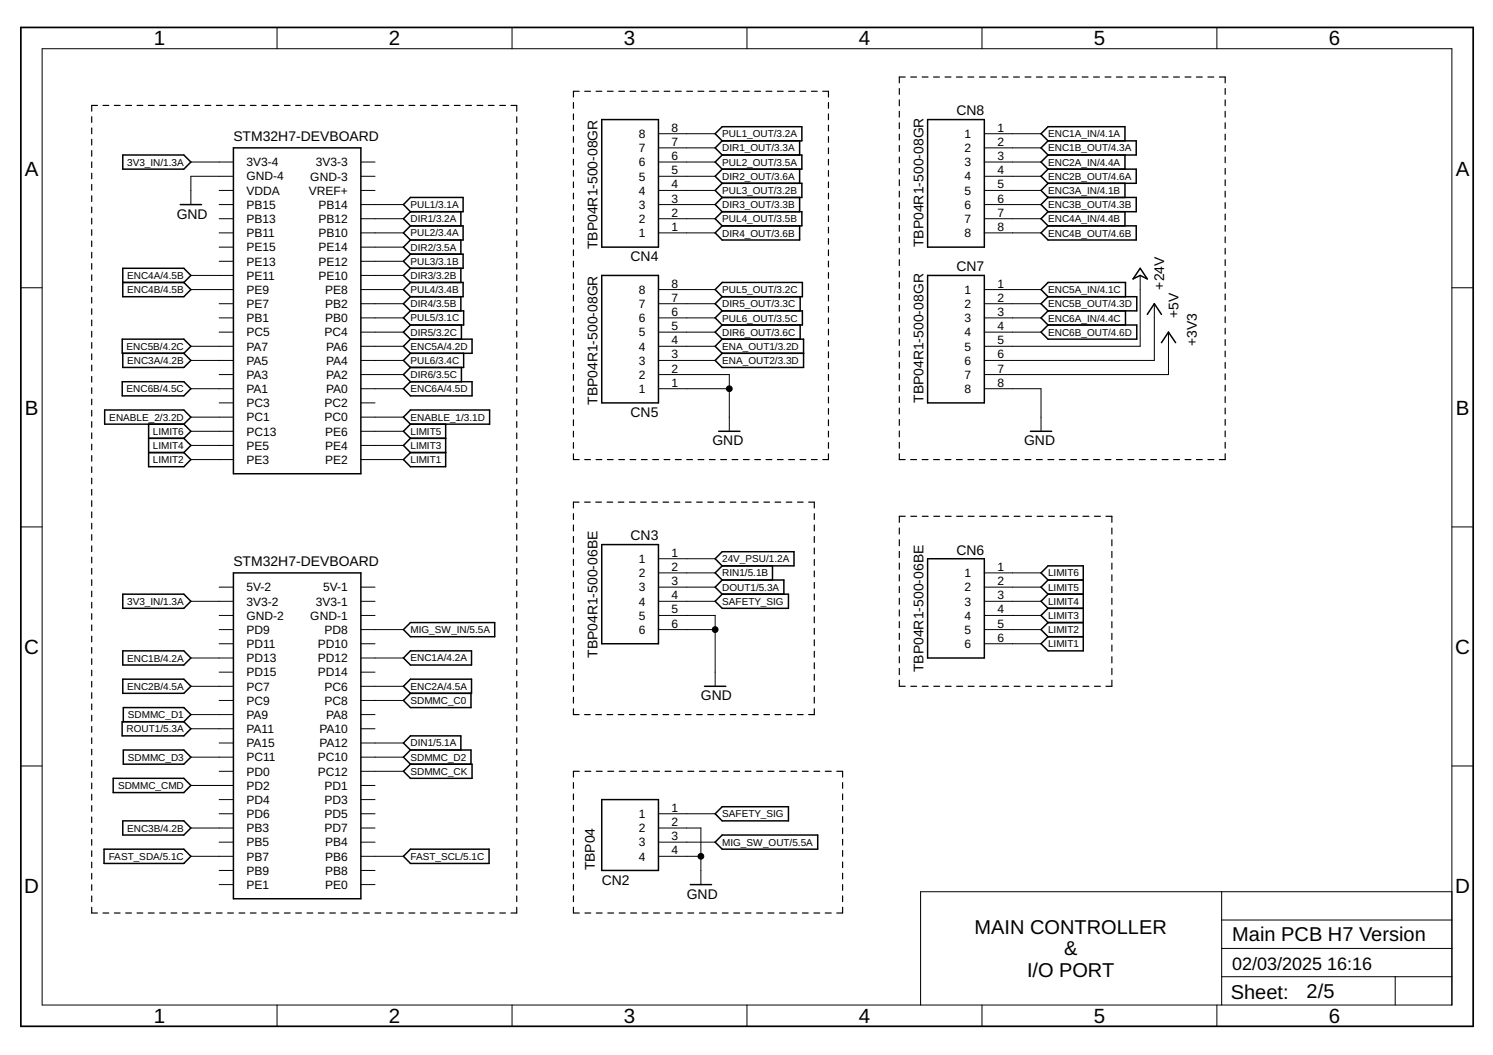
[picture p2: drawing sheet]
<svg xmlns="http://www.w3.org/2000/svg" width="297mm" height="210mm" viewBox="0 0 297 210" stroke-linecap="round" stroke-linejoin="round" font-family="sans-serif">
<g fill="none" stroke="#000" stroke-width=".23">
<path d="M115.2 18.2h-1.1v1.1M116.3 18.2h1.2M118.6 18.2h1.1M120.8 18.2h1.2M123.1 18.2h1.1M125.3 18.2h1.2M127.6 18.2h1.2M129.9 18.2h1.1M132.1 18.2h1.2M134.4 18.2h1.1M136.6 18.2h1.2M138.9 18.2h1.1"/>
<path d="M141.1 18.2h1.2M143.4 18.2h1.1M145.6 18.2h1.2M147.9 18.2h1.2M150.2 18.2h1.1M152.4 18.2h1.2M154.7 18.2h1.1M156.9 18.2h1.2M159.2 18.2h1.1M161.4 18.2h1.2M163.7 18.2h1.1v1.1M178.9 17.6v1.2"/>
<path d="M178.9 19.9v1.1M180.1 15.3h-1.2v1.2M181.2 15.3h1.2M183.5 15.3h1.1M185.7 15.3h1.2M188 15.3h1.2M190.3 15.3h1.2M192.6 15.3h1.1M194.8 15.3h1.2M197.1 15.3h1.2M199.4 15.3h1.2M201.7 15.3h1.1"/>
<path d="M203.9 15.3h1.2M206.2 15.3h1.2M208.5 15.3h1.2M210.8 15.3h1.1M213 15.3h1.2M215.3 15.3h1.2M217.6 15.3h1.1M219.9 15.3h1.1M222.1 15.3h1.2M224.4 15.3h1.2M226.7 15.3h1.1M228.9 15.3h1.2"/>
<path d="M231.2 15.3h1.2M233.5 15.3h1.2M235.8 15.3h1.1M238 15.3h1.2M240.3 15.3h1.2M242.6 15.3h1.2v1.2M243.8 17.6v1.2M243.8 19.9v1.1M18.2 23.2v1.2M18.2 25.5v1.1M18.2 27.7v1.2M18.2 30v1.1"/>
<path d="M18.2 32.2v1.1M18.2 34.5v1.1M18.2 36.7v1.1M18.2 38.9v1.2M19.4 21h-1.2v1.1M20.5 21h1.1M22.8 21h1.1M25 21h1.2M27.3 21h1.1M29.5 21h1.2M31.8 21h1.1M34 21h1.2"/>
<path d="M36.3 21h1.1M38.5 21h1.2M40.8 21h1.1M43.1 21h1.1M45.3 21h1.1M47.6 21h1.1M49.8 21h1.1M52.1 21h1.1M54.3 21h1.2M56.6 21h1.1M58.8 21h1.2M61.1 21h1.1"/>
<path d="M63.3 21h1.2M65.6 21h1.1M67.8 21h1.2M70.1 21h1.1M72.3 21h1.2M74.6 21h1.2M76.9 21h1.1M79.1 21h1.2M81.4 21h1.1M83.6 21h1.2M85.9 21h1.1M88.1 21h1.2"/>
<path d="M90.4 21h1.1M92.6 21h1.2M94.9 21h1.2M97.2 21h1.1M99.4 21h1.2M101.7 21h1.1v1.1M102.8 23.2v1.2M102.8 25.5v1.1M102.8 27.7v1.2M102.8 30v1.1M102.8 32.2v1.1M102.8 34.5v1.1"/>
<path d="M102.8 36.7v1.1M102.8 38.9v1.2M114.1 20.4v1.1M114.1 22.7v1.1M114.1 24.9v1.2M114.1 27.2v1.1M114.1 29.4v1.2M114.1 31.7v1.1M114.1 33.9v1.2M114.1 36.2v1.1M114.1 38.4v1.2M164.8 20.4v1.1"/>
<path d="M164.8 22.7v1.1M164.8 24.9v1.2M164.8 27.2v1.1M164.8 29.4v1.2M164.8 31.7v1.1M164.8 33.9v1.2M164.8 36.2v1.1M164.8 38.4v1.2M178.9 22.1v1.2M178.9 24.4v1.2M178.9 26.7v1.2M178.9 29v1.1"/>
<path d="M178.9 31.2v1.2M178.9 33.5v1.2M178.9 35.8v1.1M178.9 38v1.2M243.8 22.1v1.2M243.8 24.4v1.2M243.8 26.7v1.2M243.8 29v1.1M243.8 31.2v1.2M243.8 33.5v1.2M243.8 35.8v1.1M243.8 38v1.2"/>
<path d="M18.2 41.2v1.1M18.2 43.4v1.2M18.2 45.7v1.1M18.2 47.9v1.2M18.2 50.2v1.1M18.2 52.4v1.2M18.2 54.7v1.1M18.2 56.9v1.2M18.2 59.2v1.1M102.8 41.2v1.1M102.8 43.4v1.2M102.8 45.7v1.1"/>
<path d="M102.8 47.9v1.2M102.8 50.2v1.1M102.8 52.4v1.2M102.8 54.7v1.1M102.8 56.9v1.2M102.8 59.2v1.1M114.1 40.7v1.1M114.1 42.9v1.2M114.1 45.2v1.2M114.1 47.5v1.1M114.1 49.7v1.2M114.1 52v1.1"/>
<path d="M114.1 54.2v1.2M114.1 56.5v1.1M114.1 58.7v1.2M164.8 40.7v1.1M164.8 42.9v1.2M164.8 45.2v1.2M164.8 47.5v1.1M164.8 49.7v1.2M164.8 52v1.1M164.8 54.2v1.2M164.8 56.5v1.1M164.8 58.7v1.2"/>
<path d="M178.9 40.3v1.2M178.9 42.6v1.2M178.9 44.9v1.1M178.9 47.1v1.2M178.9 49.4v1.2M178.9 51.7v1.1M178.9 54v1.1M178.9 56.2v1.2M178.9 58.5v1.1M243.8 40.3v1.2M243.8 42.6v1.2M243.8 44.9v1.1"/>
<path d="M243.8 47.1v1.2M243.8 49.4v1.2M243.8 51.7v1.1M243.8 54v1.1M243.8 56.2v1.2M243.8 58.5v1.1M18.2 61.4v1.1M18.2 63.7v1.1M18.2 65.9v1.2M18.2 68.2v1.1M18.2 70.4v1.1M18.2 72.6v1.2"/>
<path d="M18.2 74.9v1.1M18.2 77.2v1.1M18.2 79.4v1.1M102.8 61.4v1.1M102.8 63.7v1.1M102.8 65.9v1.2M102.8 68.2v1.1M102.8 70.4v1.1M102.8 72.6v1.2M102.8 74.9v1.1M102.8 77.2v1.1M102.8 79.4v1.1"/>
<path d="M114.1 61v1.1M114.1 63.2v1.2M114.1 65.5v1.1M114.1 67.8v1.1M114.1 70v1.2M114.1 72.3v1.1M114.1 74.5v1.2M114.1 76.8v1.1M114.1 79v1.2M164.8 61v1.1M164.8 63.2v1.2M164.8 65.5v1.1"/>
<path d="M164.8 67.8v1.1M164.8 70v1.2M164.8 72.3v1.1M164.8 74.5v1.2M164.8 76.8v1.1M164.8 79v1.2M178.9 60.7v1.2M178.9 63v1.2M178.9 65.3v1.2M178.9 67.6v1.1M178.9 69.8v1.2M178.9 72.1v1.2"/>
<path d="M178.9 74.4v1.1M178.9 76.6v1.2M178.9 78.9v1.2M243.8 60.7v1.2M243.8 63v1.2M243.8 65.3v1.2M243.8 67.6v1.1M243.8 69.8v1.2M243.8 72.1v1.2M243.8 74.4v1.1M243.8 76.6v1.2M243.8 78.9v1.2"/>
<path d="M18.2 81.6v1.2M18.2 83.9v1.1M18.2 86.1v1.2M18.2 88.4v1.1M18.2 90.6v1.2M18.2 92.9v1.1M18.2 95.1v1.2M18.2 97.4v1.1M18.2 99.6v1.2M102.8 81.6v1.2M102.8 83.9v1.1M102.8 86.1v1.2"/>
<path d="M102.8 88.4v1.1M102.8 90.6v1.2M102.8 92.9v1.1M102.8 95.1v1.2M102.8 97.4v1.1M102.8 99.6v1.2M114.1 90.3v1.1h1.1M114.1 81.3v1.1M114.1 83.5v1.2M114.1 85.8v1.1M114.1 88.1v1.1M115.2 99.9h-1.1v1.2"/>
<path d="M116.3 99.9h1.1M116.3 91.4h1.2M118.5 99.9h1.2M118.6 91.4h1.1M120.8 99.9h1.1M120.8 91.4h1.2M123 99.9h1.1M123.1 91.4h1.1M125.2 99.9h1.1M125.3 91.4h1.2M127.5 99.9h1.1M127.6 91.4h1.2"/>
<path d="M129.7 99.9h1.1M129.9 91.4h1.1M131.9 99.9h1.1M132.1 91.4h1.2M134.2 99.9h1.1M134.4 91.4h1.1M136.4 99.9h1.1M136.6 91.4h1.2M138.6 99.9h1.1M138.9 91.4h1.1M140.8 99.9h1.1M141.1 91.4h1.2"/>
<path d="M143.1 99.9h1.1M143.4 91.4h1.1M145.3 99.9h1.1M145.6 91.4h1.2M147.5 99.9h1.1M147.9 91.4h1.2M149.8 99.9h1.1M150.2 91.4h1.1M152 99.9h1.1M152.4 91.4h1.2M154.2 99.9h1.1M154.7 91.4h1.1"/>
<path d="M156.4 99.9h1.1M156.9 91.4h1.2M158.7 99.9h1.1M159.2 91.4h1.1M160.9 99.9h1.1v1.2M161.4 91.4h1.2M164.8 90.3v1.1h-1.1M164.8 81.3v1.1M164.8 83.5v1.2M164.8 85.8v1.1M164.8 88.1v1.1M178.9 81.2v1.2"/>
<path d="M178.9 83.5v1.1M178.9 85.7v1.2M178.9 88v1.2M178.9 90.3v1.1h1.2M181.2 91.4h1.2M183.5 91.4h1.1M185.7 91.4h1.2M188 91.4h1.2M190.3 91.4h1.2M192.6 91.4h1.1M194.8 91.4h1.2M197.1 91.4h1.2"/>
<path d="M199.4 91.4h1.2M201.7 91.4h1.1M203.9 91.4h1.2M206.2 91.4h1.2M208.5 91.4h1.2M210.8 91.4h1.1M213 91.4h1.2M215.3 91.4h1.2M217.6 91.4h1.1M219.9 91.4h1.1M222.1 91.4h1.2M224.4 91.4h1.2"/>
<path d="M226.7 91.4h1.1M228.9 91.4h1.2M231.2 91.4h1.2M233.5 91.4h1.2M235.8 91.4h1.1M238 91.4h1.2M240.3 91.4h1.2M243.8 81.2v1.2M243.8 83.5v1.1M243.8 85.7v1.2M243.8 88v1.2M243.8 90.3v1.1h-1.2"/>
<path d="M18.2 101.9v1.1M18.2 104.1v1.1M18.2 106.4v1.1M18.2 108.6v1.1M18.2 110.8v1.2M18.2 113.1v1.1M18.2 115.3v1.2M18.2 117.6v1.1M18.2 119.8v1.2M102.8 101.9v1.1M102.8 104.1v1.1M102.8 106.4v1.1"/>
<path d="M102.8 108.6v1.1M102.8 110.8v1.2M102.8 113.1v1.1M102.8 115.3v1.2M102.8 117.6v1.1M102.8 119.8v1.2M114.1 102.2v1.2M114.1 104.5v1.1M114.1 106.7v1.2M114.1 109v1.2M114.1 111.3v1.2M114.1 113.6v1.2"/>
<path d="M114.1 115.9v1.2M114.1 118.2v1.1M162 102.2v1.2M162 104.5v1.1M162 106.7v1.2M162 109v1.2M162 111.3v1.2M162 113.6v1.2M162 115.9v1.2M162 118.2v1.1M178.9 105.1v1.2M178.9 107.4v1.2"/>
<path d="M178.9 109.7v1.2M178.9 112v1.3M178.9 114.4v1.2M178.9 116.7v1.2M178.9 119v1.2M180.1 102.7h-1.2v1.2M181.2 102.7h1.2M183.5 102.7h1.2M185.8 102.7h1.1M188.1 102.7h1.1M190.3 102.7h1.2M192.6 102.7h1.2"/>
<path d="M194.9 102.7h1.2M197.2 102.7h1.2M199.5 102.7h1.2M201.8 102.7h1.1M204 102.7h1.2M206.3 102.7h1.2M208.6 102.7h1.2M210.9 102.7h1.2M213.2 102.7h1.2M215.5 102.7h1.1M217.7 102.7h1.2M220 102.7h1.2v1.2"/>
<path d="M221.2 105.1v1.2M221.2 107.4v1.2M221.2 109.7v1.2M221.2 112v1.3M221.2 114.4v1.2M221.2 116.7v1.2M221.2 119v1.2M18.2 122.1v1.1M18.2 124.3v1.2M18.2 126.6v1.1M18.2 128.8v1.2M18.2 131.1v1.1"/>
<path d="M18.2 133.3v1.2M18.2 135.6v1.1M18.2 137.8v1.2M102.8 122.1v1.1M102.8 124.3v1.2M102.8 126.6v1.1M102.8 128.8v1.2M102.8 131.1v1.1M102.8 133.3v1.2M102.8 135.6v1.1M102.8 137.8v1.2M114.1 120.5v1.1"/>
<path d="M114.1 122.7v1.2M114.1 125v1.2M114.1 127.3v1.2M114.1 129.6v1.2M114.1 131.9v1.2M114.1 134.2v1.1M114.1 136.4v1.2M114.1 138.7v1.2M162 120.5v1.1M162 122.7v1.2M162 125v1.2M162 127.3v1.2"/>
<path d="M162 129.6v1.2M162 131.9v1.2M162 134.2v1.1M162 136.4v1.2M162 138.7v1.2M178.9 121.3v1.3M178.9 123.7v1.2M178.9 126v1.2M178.9 128.3v1.3M178.9 130.7v1.2M178.9 133v1.2M178.9 135.3v1.2h1.2"/>
<path d="M181.2 136.5h1.2M183.5 136.5h1.2M185.8 136.5h1.1M188.1 136.5h1.1M190.3 136.5h1.2M192.6 136.5h1.2M194.9 136.5h1.2M197.2 136.5h1.2M199.5 136.5h1.2M201.8 136.5h1.1M204 136.5h1.2M206.3 136.5h1.2"/>
<path d="M208.6 136.5h1.2M210.9 136.5h1.2M213.2 136.5h1.2M215.5 136.5h1.1M217.7 136.5h1.2M221.2 121.3v1.3M221.2 123.7v1.2M221.2 126v1.2M221.2 128.3v1.3M221.2 130.7v1.2M221.2 133v1.2M221.2 135.3v1.2h-1.2"/>
<path d="M18.2 140.1v1.1M18.2 142.3v1.1M18.2 144.5v1.2M18.2 146.8v1.1M18.2 149.1v1.1M18.2 151.3v1.1M18.2 153.5v1.2M18.2 155.8v1.1M18.2 158v1.2M102.8 140.1v1.1M102.8 142.3v1.1M102.8 144.5v1.2"/>
<path d="M102.8 146.8v1.1M102.8 149.1v1.1M102.8 151.3v1.1M102.8 153.5v1.2M102.8 155.8v1.1M102.8 158v1.2M114.1 141v1.2h1.1M114.1 155.7v1.1M114.1 158v1.1M115.3 153.5h-1.2v1.1M116.3 142.2h1.1M116.4 153.5h1.1"/>
<path d="M118.5 142.2h1.2M118.6 153.5h1.2M120.8 142.2h1.1M120.9 153.5h1.2M123 142.2h1.1M123.2 153.5h1.2M125.2 142.2h1.1M125.5 153.5h1.1M127.5 142.2h1.1M127.8 153.5h1.1M129.7 142.2h1.1M130 153.5h1.2"/>
<path d="M131.9 142.2h1.1M132.3 153.5h1.2M134.2 142.2h1.1M134.6 153.5h1.2M136.4 142.2h1.1M136.9 153.5h1.1M138.6 142.2h1.1M139.1 153.5h1.2M140.8 142.2h1.1M141.4 153.5h1.2M143.1 142.2h1.1M143.7 153.5h1.2"/>
<path d="M145.3 142.2h1.1M146 153.5h1.2M147.5 142.2h1.1M148.3 153.5h1.1M149.8 142.2h1.1M150.5 153.5h1.2M152 142.2h1.1M152.8 153.5h1.2M154.2 142.2h1.1M155.1 153.5h1.2M156.4 142.2h1.1M157.4 153.5h1.1"/>
<path d="M158.7 142.2h1.1M159.6 153.5h1.2M161.9 153.5h1.2M162 141v1.2h-1.1M164.2 153.5h1.2M166.5 153.5h1.1v1.1M167.6 155.7v1.1M167.6 158v1.1M18.2 160.3v1.1M18.2 162.5v1.2M18.2 164.8v1.1M18.2 167v1.2"/>
<path d="M18.2 169.3v1.1M18.2 171.5v1.2M18.2 173.8v1.1M18.2 176v1.1M18.2 178.3v1.1M102.8 160.3v1.1M102.8 162.5v1.2M102.8 164.8v1.1M102.8 167v1.2M102.8 169.3v1.1M102.8 171.5v1.2M102.8 173.8v1.1"/>
<path d="M102.8 176v1.1M102.8 178.3v1.1M114.1 160.2v1.2M114.1 162.5v1.1M114.1 164.7v1.2M114.1 167v1.1M114.1 169.2v1.2M114.1 171.5v1.1M114.1 173.7v1.2M114.1 176v1.1M114.1 178.2v1.2M167.6 160.2v1.2"/>
<path d="M167.6 162.5v1.1M167.6 164.7v1.2M167.6 167v1.1M167.6 169.2v1.2M167.6 171.5v1.1M167.6 173.7v1.2M167.6 176v1.1M167.6 178.2v1.2M18.2 180.5v1.2h1.2M20.5 181.7h1.1M22.8 181.7h1.1M25 181.7h1.2"/>
<path d="M27.3 181.7h1.1M29.5 181.7h1.2M31.8 181.7h1.1M34 181.7h1.2M36.3 181.7h1.1M38.5 181.7h1.2M40.8 181.7h1.1M43.1 181.7h1.1M45.3 181.7h1.1M47.6 181.7h1.1M49.8 181.7h1.1M52.1 181.7h1.1"/>
<path d="M54.3 181.7h1.2M56.6 181.7h1.1M58.8 181.7h1.2M61.1 181.7h1.1M63.3 181.7h1.2M65.6 181.7h1.1M67.8 181.7h1.2M70.1 181.7h1.1M72.3 181.7h1.2M74.6 181.7h1.2M76.9 181.7h1.1M79.1 181.7h1.2"/>
<path d="M81.4 181.7h1.1M83.6 181.7h1.2M85.9 181.7h1.1M88.1 181.7h1.2M90.4 181.7h1.1M92.6 181.7h1.2M94.9 181.7h1.2M97.2 181.7h1.1M99.4 181.7h1.2M102.8 180.5v1.2h-1.1M114.1 180.5v1.2h1.2M116.4 181.7h1.1"/>
<path d="M118.6 181.7h1.2M120.9 181.7h1.2M123.2 181.7h1.2M125.5 181.7h1.1M127.8 181.7h1.1M130 181.7h1.2M132.3 181.7h1.2M134.6 181.7h1.2M136.9 181.7h1.1M139.1 181.7h1.2M141.4 181.7h1.2M143.7 181.7h1.2"/>
<path d="M146 181.7h1.2M148.3 181.7h1.1M150.5 181.7h1.2M152.8 181.7h1.2M155.1 181.7h1.2M157.4 181.7h1.1M159.6 181.7h1.2M161.9 181.7h1.2M164.2 181.7h1.2M167.6 180.5v1.2h-1.1"/>
</g>
<g fill="none" stroke="#000" stroke-width=".3">
<path d="M24.4 30.8h12.2l1.4 1.4-1.4 1.5h-12.2zM46.4 29.4h25.4v64.9h-25.4zM81.7 39.3h10.4v2.8h-10.4l-1.4-1.4zM119.7 23.8h11.3v25.4h-11.3zM142.3 26.6l1.4-1.4h15.8v2.8h-15.8zM143.7 30.8h15.8v2.9h-15.8M143.7 36.5h15.8v2.8h-15.8M143.7 28l-1.4 1.4 1.4 1.4M143.7 30.8l-1.4 1.4 1.4 1.5M143.7 33.7l-1.4 1.4 1.4 1.4M143.7 36.5l-1.4 1.4 1.4 1.4M143.7 39.3l-1.4 1.4 1.4 1.4"/>
<path d="M159.1 28v2.8M159.1 33.7v2.8M159.1 39.3v2.8M184.6 23.8h11.2v25.4h-11.2zM208.5 28h17.6v2.8h-17.6M208.5 28l-1.4-1.4 1.4-1.4h15.3v2.8M208.5 33.7h17.6v2.8h-17.6M208.5 39.3h17.6v2.8h-17.6M208.5 28l-1.4 1.4 1.4 1.4M208.5 30.8l-1.4 1.4 1.4 1.5M208.5 33.7l-1.4 1.4 1.4 1.4M208.5 36.5l-1.4 1.4 1.4 1.4"/>
<path d="M208.5 39.3l-1.4 1.4 1.4 1.4M223.8 30.8v2.9M223.8 36.5v2.8M24.4 53.4h12.2l1.4 1.4-1.4 1.4 1.4 1.4-1.4 1.4h-12.2zM24.4 56.2h12.2M35.9 40.7h4.2M81.7 44.9h10.4v2.9h-10.4M81.7 56.2h10.4v2.8h-10.4M81.7 42.1l-1.4 1.4 1.4 1.4M81.7 50.6h10.4v2.8h-10.4M81.7 44.9l-1.4 1.4 1.4 1.5M81.7 47.8l-1.4 1.4 1.4 1.4"/>
<path d="M81.7 50.6l-1.4 1.4 1.4 1.4M81.7 53.4l-1.4 1.4 1.4 1.4M81.7 56.2l-1.4 1.4 1.4 1.4M81.7 59l-1.4 1.4 1.4 1.4M91.7 42.1v2.8M91.7 47.8v2.8M91.7 53.4v2.8M91.7 59v2.8M119.7 54.8h11.3v25.4h-11.3zM143.7 42.1h15.8v2.8h-15.8M143.7 44.9l-1.4 1.4 1.4 1.5h15.4v-2.9M143.7 42.1l-1.4 1.4 1.4 1.4"/>
<path d="M143.7 56.2h15.9v2.8h-15.9l-1.4-1.4zM143.7 59l-1.4 1.4 1.4 1.4M159.2 59v2.8M184.6 54.8h11.2v25.4h-11.2zM208.5 44.9h17.6v2.9h-17.6l-1.4-1.5zM208.5 59h17.7v2.8h-17.7M208.5 59l-1.4-1.4 1.4-1.4h15.4v2.8M208.5 42.1l-1.4 1.4 1.4 1.4M208.5 59l-1.4 1.4 1.4 1.4M223.8 42.1v2.8M226.8 53.4l1.5 2.1-1.5-.7-1.4 .7zM24.3 67.5h12.3l1.4 1.4-1.4 1.4h-12.3z"/>
<path d="M24.3 75.9h12.3l1.4 1.4-1.4 1.5h-12.3zM24.4 70.3v2.8h12.2l1.4-1.4-1.4-1.4M80.3 77.3l1.4-1.4h12.2v2.9h-12.2zM81.7 61.8h10.5v2.9h-10.5M81.7 67.5h12.2v2.8h-12.2M81.7 61.8l-1.4 1.4 1.4 1.5M81.7 64.7l-1.4 1.4 1.4 1.4M81.7 70.3l-1.4 1.4 1.4 1.4M81.7 73.1l-1.4 1.4 1.4 1.4M81.7 67.5l-1.4 1.4 1.4 1.4M91.8 64.7v2.8M91.8 73.1v2.8"/>
<path d="M92.2 70.3v2.8h-10.5M143.7 61.8h15.9v2.9h-15.9M143.7 61.8l-1.4 1.4 1.4 1.5M143.7 64.7l-1.4 1.4 1.4 1.4M143.7 67.5h16.2v5.6h-16.2l-1.4-1.4 1.4-1.4M143.7 67.5l-1.4 1.4 1.4 1.4M143.7 70.3h16.2M159.2 64.7v2.8M208.5 64.7h17.7v2.8h-17.7l-1.4-1.4zM208.5 61.8l-1.4 1.4 1.4 1.5M223.9 61.8v2.9M228.3 62.5l1.4-2.1 1.4 2.1"/>
<path d="M231.1 68.2l1.4-2.1 1.4 2.1M20.8 81.6h15.8l1.4 1.4-1.4 1.4h-15.8zM29.6 90h7M29.6 84.4v8.5h7l1.4-1.5-1.4-1.4M29.6 87.2h7M36.6 87.2l1.4 1.4-1.4 1.4M36.6 84.4l1.4 1.4-1.4 1.4M81.7 90h7M81.7 87.2h7M81.7 81.6h15.7v2.8h-15.7l-1.4-1.4zM81.7 87.2l-1.4 1.4 1.4 1.4M81.7 84.4l-1.4 1.4 1.4 1.4"/>
<path d="M88.7 84.4v8.5h-7l-1.4-1.5 1.4-1.4M143 85.8h4.2M205 85.8h4.2M24.4 118.2h12.2l1.4 1.4-1.4 1.4h-12.2zM46.4 114h25.4v64.8h-25.4zM119.7 108.4h11.3v19.7h-11.3zM142.3 111.2l1.4-1.4h14.3v2.8h-14.3zM143.7 118.2h13.2v2.8h-13.2l-1.4-1.4zM143.7 115.4h12.3v2.8M143.7 112.6l-1.4 1.4 1.4 1.4M143.7 115.4l-1.4 1.4 1.4 1.4M153.7 112.6v2.8"/>
<path d="M184.6 111.2h11.2v19.7h-11.2zM208.5 115.4l-1.4-1.4 1.4-1.4h7v16.9h-7l-1.4-1.4 1.4-1.4M208.5 118.2l-1.4 1.4 1.4 1.4M208.5 118.2h7M208.5 115.4h7M208.5 115.4l-1.4 1.4 1.4 1.4M24.4 129.5h12.2l1.4 1.4-1.4 1.4h-12.2zM24.4 135.1h12.2l1.4 1.4-1.4 1.4h-12.2zM80.3 125.3l1.4-1.4h16.7v2.8h-16.7zM81.7 137.9l-1.4 1.5 1.4 1.4h12v-2.9M81.7 135.1h12.1v2.8h-12.1l-1.4-1.4zM81.7 129.5h12.1v2.8h-12.1l-1.4-1.4z"/>
<path d="M140.2 136.5h4.2M208.5 126.7h7M208.5 123.9l-1.4 1.4 1.4 1.4M208.5 123.9h7M208.5 121h7M208.5 121l-1.4 1.4 1.4 1.5M22.5 154.9h14.1l1.4 1.4-1.4 1.4h-14.1zM24.3 143.6h12.3l1.4 1.4-1.4 1.4h-12.3zM24.5 149.2h12.1l1.4 1.4-1.4 1.4h-12.1zM24.5 143.6v-2.8h12.1l1.4 1.4-1.4 1.4M81.7 152h12.2v2.9h-12.2l-1.4-1.4zM81.7 149.2h12v2.8"/>
<path d="M81.7 149.2l-1.4 1.4 1.4 1.4M81.7 149.2l-1.4-1.4 1.4-1.4h10v2.8M119.7 159.1h11.3v14.1h-11.3zM20.7 169h15.9l1.4 1.4-1.4 1.4h-15.9zM24.4 163.3h12.2l1.4 1.4-1.4 1.4h-12.2zM81.7 169h15.6v2.8h-15.6l-1.4-1.4zM137.4 176h4.2M142.3 161.9l1.4-1.4h13.2v2.8h-13.2zM143.7 166.1h19v2.9h-19l-1.4-1.4z"/>
</g>
<g fill="none" stroke="#000" stroke-width=".2">
<path d="M8.4 9.7h280.5v190.3h-280.5zM55.1 5.5v4.2M101.9 5.5v4.2M148.6 5.5v4.2M195.4 5.5v4.2M242.1 5.5v4.2M38 32.2h8.4M43.6 37.9h2.8M46.4 35.1h-8.4v5.6M71.8 32.2h2.8M71.8 35.1h2.8M71.8 37.9h2.8"/>
<path d="M131 32.2h11.3M131 35.1h11.3M131 37.9h11.3M131 29.4h11.3M131 26.6h11.3M195.8 32.2h11.3M195.8 35.1h11.3M195.8 37.9h11.3M195.8 29.4h11.3M195.8 26.6h11.3M4.1 57.3h4.3M38 54.8h8.4"/>
<path d="M38 57.6h8.4M43.6 40.7h2.8M43.6 43.5h2.8M43.6 46.3h2.8M43.6 49.2h2.8M43.6 52h2.8M71.8 40.7h8.5M71.8 43.5h8.5M71.8 46.3h8.5M71.8 49.2h8.5M71.8 52h8.5M71.8 54.8h8.5"/>
<path d="M71.8 57.6h8.5M131 40.7h11.3M131 43.5h11.3M131 46.3h11.3M131 57.6h11.3M195.8 40.7h11.3M195.8 43.5h11.3M195.8 46.3h11.3M195.8 57.6h11.3M226.8 54.8v14.1h-31M288.9 57.3h4.2M38 68.9h8.4"/>
<path d="M38 71.7h8.4M38 77.3h8.4M43.6 60.4h2.8M43.6 63.2h2.8M43.6 66.1h2.8M43.6 74.5h2.8M71.8 60.4h8.5M71.8 63.2h8.5M71.8 66.1h8.5M71.8 68.9h8.5M71.8 71.7h8.5M71.8 74.5h8.5"/>
<path d="M71.8 77.3h8.5M131 60.4h11.3M131 63.2h11.3M131 66.1h11.3M131 68.9h11.3M131 71.7h11.3M131 74.5h14.1v11.3M131 77.3h14.1M195.8 60.4h11.3M195.8 63.2h11.3M195.8 66.1h11.3M195.8 77.3h11.3v8.5"/>
<path d="M229.7 60.4v11.3h-33.9M232.5 66.1v8.4h-36.7M38 83h8.4M38 85.8h8.4M38 88.6h8.4M38 91.4h8.4M43.6 80.2h2.8M71.8 80.2h2.8M71.8 83h8.5M71.8 85.8h8.5M71.8 88.6h8.5M71.8 91.4h8.5"/>
<path d="M4.1 104.8h4.3M38 119.6h8.4M43.6 116.8h2.8M71.8 116.8h2.8M71.8 119.6h2.8M131 116.8h11.3M131 119.6h11.3M131 114h11.3M131 111.2h11.3M195.8 116.8h11.3M195.8 119.6h11.3M195.8 114h11.3"/>
<path d="M288.9 104.8h4.2M38 130.9h8.4M38 136.5h8.4M43.6 122.4h2.8M43.6 125.3h2.8M43.6 128.1h2.8M43.6 133.7h2.8M43.6 139.4h2.8M71.8 122.4h2.8M71.8 125.3h8.5M71.8 128.1h2.8M71.8 130.9h8.5"/>
<path d="M71.8 133.7h2.8M71.8 136.5h8.5M71.8 139.4h8.5M131 122.4h11.3v14.1M131 125.3h11.3M195.8 122.4h11.3M195.8 125.3h11.3M195.8 128.1h11.3M4.1 152.4h4.3M38 142.2h8.4M38 145h8.4M38 150.6h8.4"/>
<path d="M38 156.3h8.4M43.6 147.8h2.8M43.6 153.5h2.8M43.6 159.1h2.8M71.8 142.2h2.8M71.8 145h2.8M71.8 147.8h8.5M71.8 150.6h8.5M71.8 153.5h8.5M71.8 156.3h2.8M71.8 159.1h2.8M288.9 152.4h4.2"/>
<path d="M38 164.7h8.4M38 170.4h8.4M43.6 161.9h2.8M43.6 167.6h2.8M43.6 173.2h2.8M43.6 176h2.8M71.8 161.9h2.8M71.8 164.7h2.8M71.8 167.6h2.8M71.8 170.4h8.5M71.8 173.2h2.8M71.8 176h2.8"/>
<path d="M131 161.9h11.3M131 164.7h8.4v11.3M131 167.6h11.3M131 170.4h8.4M243.1 177.4v22.6M288.9 177.4h-105.7v22.6M55.1 200v4.2M101.9 200v4.2M148.6 200v4.2M195.4 200v4.2M242.1 200v4.2M243.1 194.3h45.8"/>
<path d="M243.1 188.7h45.8M243.1 183h45.8M277.6 194.3v5.7"/>
</g>
<path d="M4.1 5.5h289v198.7h-289z" fill="none" stroke="#000" stroke-width=".34"/>
<g fill="#000" stroke="#000" stroke-width=".2">
<circle cx="145.1" cy="77.3" r=".57"/>
<circle cx="142.3" cy="125.3" r=".57"/>
<circle cx="139.4" cy="170.4" r=".57"/>
</g>
<g font-size="4.1">
<text x="30.6" y="9">1</text>
<text x="77.4" y="9">2</text>
<text x="124.1" y="9">3</text>
<text x="170.9" y="9">4</text>
<text x="217.6" y="9">5</text>
<text x="264.4" y="9">6</text>
<text x="4.9" y="34.9">A</text>
<text x="289.6" y="34.9">A</text>
<text x="4.9" y="82.5">B</text>
<text x="289.6" y="82.5">B</text>
<text x="4.8" y="130.1">C</text>
<text x="289.5" y="130.1">C</text>
<text x="4.8" y="177.6">D</text>
<text x="289.5" y="177.6">D</text>
<text x="30.6" y="203.5">1</text>
<text x="77.4" y="203.5">2</text>
<text x="124.1" y="203.5">3</text>
<text x="170.9" y="203.5">4</text>
<text x="217.6" y="203.5">5</text>
<text x="264.4" y="203.5">6</text>
</g>
<g font-size="4">
<text x="193.9" y="185.9">MAIN CONTROLLER</text>
<text x="211.7" y="190.1">&amp;</text>
<text x="245.2" y="187.3">Main PCB H7 Version</text>
<text x="204.3" y="194.3">I/O PORT</text>
<text x="244.9" y="198.7">Sheet:</text>
<text x="260" y="198.6">2/5</text>
</g>
<g font-size="3.6">
<text x="245.2" y="192.9">02/03/2025</text>
<text x="264.1" y="192.9">16:16</text>
</g>
<g font-size="2.8">
<text x="190.3" y="22.9">CN8</text>
<text x="46.4" y="28">STM32H7-DEVBOARD</text>
<text x="35.2" y="43.5">GND</text>
<text x="118.9" y="49.6" transform="rotate(-90 118.9 49.6)">TBP04R1-500-08GR</text>
<text x="125.4" y="52">CN4</text>
<text x="183.7" y="49.2" transform="rotate(-90 183.7 49.2)">TBP04R1-500-08GR</text>
<text x="190.3" y="53.9">CN7</text>
<text x="231.6" y="57.6" transform="rotate(-90 231.6 57.6)">+24V</text>
<text x="234.4" y="63.3" transform="rotate(-90 234.4 63.3)">+5V</text>
<text x="238.1" y="68.9" transform="rotate(-90 238.1 68.9)">+3V3</text>
<text x="118.9" y="80.6" transform="rotate(-90 118.9 80.6)">TBP04R1-500-08GR</text>
<text x="125.4" y="83">CN5</text>
<text x="183.7" y="80.2" transform="rotate(-90 183.7 80.2)">TBP04R1-500-08GR</text>
<text x="141.7" y="88.6">GND</text>
<text x="203.7" y="88.6">GND</text>
<text x="125.4" y="107.5">CN3</text>
<text x="46.4" y="112.6">STM32H7-DEVBOARD</text>
<text x="190.3" y="110.3">CN6</text>
<text x="118.9" y="130.9" transform="rotate(-90 118.9 130.9)">TBP04R1-500-06BE</text>
<text x="183.7" y="133.7" transform="rotate(-90 183.7 133.7)">TBP04R1-500-06BE</text>
<text x="139.5" y="139.4">GND</text>
<text x="118.3" y="173.2" transform="rotate(-90 118.3 173.2)">TBP04</text>
<text x="119.7" y="176">CN2</text>
<text x="136.6" y="178.8">GND</text>
</g>
<g font-size="2.4">
<text x="127.1" y="27.5">8</text>
<text x="133.6" y="29">7</text>
<text x="133.6" y="26.2">8</text>
<text x="191.9" y="27.5">1</text>
<text x="198.4" y="26.2">1</text>
<text x="198.4" y="29">2</text>
<text x="49" y="33.1">3V3-4</text>
<text x="49" y="35.9">GND-4</text>
<text x="61.7" y="35.9">GND-3</text>
<text x="62.8" y="33.1">3V3-3</text>
<text x="127.1" y="35.9">5</text>
<text x="127.1" y="33.1">6</text>
<text x="127.1" y="30.3">7</text>
<text x="133.6" y="34.7">5</text>
<text x="133.6" y="31.9">6</text>
<text x="191.9" y="30.3">2</text>
<text x="191.9" y="33.1">3</text>
<text x="191.9" y="35.9">4</text>
<text x="198.4" y="31.9">3</text>
<text x="198.4" y="34.7">4</text>
<text x="49" y="38.7">VDDA</text>
<text x="49" y="41.5">PB15</text>
<text x="61.4" y="38.7">VREF+</text>
<text x="63.4" y="41.6">PB14</text>
<text x="127.1" y="41.6">3</text>
<text x="127.1" y="38.7">4</text>
<text x="133.6" y="40.3">3</text>
<text x="133.6" y="37.5">4</text>
<text x="191.9" y="38.7">5</text>
<text x="191.9" y="41.5">6</text>
<text x="198.4" y="37.5">5</text>
<text x="198.4" y="40.3">6</text>
<text x="49" y="44.4">PB13</text>
<text x="49" y="47.2">PB11</text>
<text x="63.4" y="44.4">PB12</text>
<text x="63.4" y="47.2">PB10</text>
<text x="127.1" y="47.2">1</text>
<text x="127.1" y="44.4">2</text>
<text x="133.6" y="45.9">1</text>
<text x="133.6" y="43.1">2</text>
<text x="191.9" y="44.4">7</text>
<text x="191.9" y="47.2">8</text>
<text x="198.4" y="43.1">7</text>
<text x="198.4" y="45.9">8</text>
<text x="49" y="50">PE15</text>
<text x="49" y="52.8">PE13</text>
<text x="63.4" y="50">PE14</text>
<text x="63.4" y="52.8">PE12</text>
<text x="49" y="55.6">PE11</text>
<text x="49" y="58.5">PE9</text>
<text x="63.4" y="55.6">PE10</text>
<text x="64.7" y="58.5">PE8</text>
<text x="127.1" y="58.5">8</text>
<text x="133.6" y="57.2">8</text>
<text x="191.9" y="58.5">1</text>
<text x="198.4" y="57.2">1</text>
<text x="49" y="61.3">PE7</text>
<text x="49" y="64.1">PB1</text>
<text x="64.7" y="61.3">PB2</text>
<text x="64.7" y="64.1">PB0</text>
<text x="127.1" y="64.1">6</text>
<text x="127.1" y="61.3">7</text>
<text x="133.6" y="65.7">5</text>
<text x="133.6" y="62.9">6</text>
<text x="133.6" y="60">7</text>
<text x="191.9" y="61.3">2</text>
<text x="191.9" y="64.1">3</text>
<text x="198.4" y="60">2</text>
<text x="198.4" y="62.9">3</text>
<text x="198.4" y="65.7">4</text>
<text x="49" y="66.9">PC5</text>
<text x="49" y="69.7">PA7</text>
<text x="64.6" y="66.9">PC4</text>
<text x="64.9" y="69.7">PA6</text>
<text x="127.1" y="69.7">4</text>
<text x="127.1" y="66.9">5</text>
<text x="133.6" y="71.3">3</text>
<text x="133.6" y="68.5">4</text>
<text x="191.9" y="66.9">4</text>
<text x="191.9" y="69.7">5</text>
<text x="198.4" y="68.5">5</text>
<text x="198.4" y="71.3">6</text>
<text x="49" y="72.6">PA5</text>
<text x="49" y="75.4">PA3</text>
<text x="64.9" y="72.6">PA4</text>
<text x="64.9" y="75.4">PA2</text>
<text x="127.1" y="75.4">2</text>
<text x="127.1" y="72.6">3</text>
<text x="133.6" y="77">1</text>
<text x="133.6" y="74.1">2</text>
<text x="191.9" y="72.6">6</text>
<text x="191.9" y="75.4">7</text>
<text x="198.4" y="74.1">7</text>
<text x="198.4" y="77">8</text>
<text x="49" y="78.2">PA1</text>
<text x="49" y="81">PC3</text>
<text x="49" y="83.8">PC1</text>
<text x="64.6" y="81">PC2</text>
<text x="64.6" y="83.8">PC0</text>
<text x="64.9" y="78.2">PA0</text>
<text x="127.1" y="78.2">1</text>
<text x="191.9" y="78.2">8</text>
<text x="49" y="86.7">PC13</text>
<text x="49" y="89.5">PE5</text>
<text x="64.7" y="86.7">PE6</text>
<text x="64.7" y="89.5">PE4</text>
<text x="49" y="92.3">PE3</text>
<text x="64.7" y="92.3">PE2</text>
<text x="127.1" y="112">1</text>
<text x="133.6" y="110.8">1</text>
<text x="133.6" y="113.6">2</text>
<text x="198.4" y="113.6">1</text>
<text x="49" y="117.7">5V-2</text>
<text x="64.3" y="117.7">5V-1</text>
<text x="127.1" y="114.8">2</text>
<text x="127.1" y="117.7">3</text>
<text x="133.6" y="116.4">3</text>
<text x="133.6" y="119.2">4</text>
<text x="191.9" y="114.8">1</text>
<text x="191.9" y="117.7">2</text>
<text x="198.4" y="116.4">2</text>
<text x="198.4" y="119.2">3</text>
<text x="49" y="120.5">3V3-2</text>
<text x="49" y="123.3">GND-2</text>
<text x="61.7" y="123.3">GND-1</text>
<text x="62.8" y="120.5">3V3-1</text>
<text x="127.1" y="120.5">4</text>
<text x="127.1" y="123.3">5</text>
<text x="133.6" y="122.1">5</text>
<text x="133.6" y="124.9">6</text>
<text x="191.9" y="120.5">3</text>
<text x="191.9" y="123.3">4</text>
<text x="198.4" y="122.1">4</text>
<text x="198.4" y="124.9">5</text>
<text x="49" y="126.1">PD9</text>
<text x="49" y="128.9">PD11</text>
<text x="49" y="131.8">PD13</text>
<text x="63.2" y="128.9">PD10</text>
<text x="63.2" y="131.8">PD12</text>
<text x="64.6" y="126.1">PD8</text>
<text x="127.1" y="126.1">6</text>
<text x="191.9" y="126.1">5</text>
<text x="191.9" y="128.9">6</text>
<text x="198.4" y="127.7">6</text>
<text x="49" y="134.6">PD15</text>
<text x="49" y="137.4">PC7</text>
<text x="63.2" y="134.6">PD14</text>
<text x="64.6" y="137.4">PC6</text>
<text x="49" y="140.2">PC9</text>
<text x="49" y="143">PA9</text>
<text x="64.6" y="140.2">PC8</text>
<text x="64.9" y="143">PA8</text>
<text x="49" y="145.8">PA11</text>
<text x="49" y="148.7">PA15</text>
<text x="63.5" y="145.8">PA10</text>
<text x="63.5" y="148.7">PA12</text>
<text x="49" y="151.5">PC11</text>
<text x="49" y="154.3">PD0</text>
<text x="63.2" y="151.5">PC10</text>
<text x="63.2" y="154.3">PC12</text>
<text x="49" y="157.1">PD2</text>
<text x="49" y="159.9">PD4</text>
<text x="64.6" y="157.1">PD1</text>
<text x="64.6" y="159.9">PD3</text>
<text x="133.6" y="161.5">1</text>
<text x="49" y="162.8">PD6</text>
<text x="49" y="165.6">PB3</text>
<text x="64.6" y="162.8">PD5</text>
<text x="64.6" y="165.6">PD7</text>
<text x="127.1" y="162.8">1</text>
<text x="127.1" y="165.6">2</text>
<text x="133.6" y="164.3">2</text>
<text x="133.6" y="167.2">3</text>
<text x="49" y="168.4">PB5</text>
<text x="49" y="171.2">PB7</text>
<text x="64.7" y="168.4">PB4</text>
<text x="64.7" y="171.2">PB6</text>
<text x="127.1" y="168.4">3</text>
<text x="127.1" y="171.2">4</text>
<text x="133.6" y="170">4</text>
<text x="49" y="174">PB9</text>
<text x="49" y="176.9">PE1</text>
<text x="64.7" y="174">PB8</text>
<text x="64.7" y="176.9">PE0</text>
</g>
<g font-size="2">
<text x="143.7" y="27.3">PUL1_OUT/3.2A</text>
<text x="208.5" y="27.3">ENC1A_IN/4.1A</text>
<text x="25.3" y="33">3V3_IN/1.3A</text>
<text x="143.7" y="30.1">DIR1_OUT/3.3A</text>
<text x="143.7" y="33">PUL2_OUT/3.5A</text>
<text x="143.7" y="35.8">DIR2_OUT/3.6A</text>
<text x="208.5" y="30.1">ENC1B_OUT/4.3A</text>
<text x="208.5" y="33">ENC2A_IN/4.4A</text>
<text x="208.5" y="35.8">ENC2B_OUT/4.6A</text>
<text x="81.7" y="41.4">PUL1/3.1A</text>
<text x="143.7" y="38.6">PUL3_OUT/3.2B</text>
<text x="143.7" y="41.4">DIR3_OUT/3.3B</text>
<text x="208.5" y="38.6">ENC3A_IN/4.1B</text>
<text x="208.5" y="41.4">ENC3B_OUT/4.3B</text>
<text x="81.7" y="44.2">DIR1/3.2A</text>
<text x="81.7" y="47">PUL2/3.4A</text>
<text x="143.7" y="44.2">PUL4_OUT/3.5B</text>
<text x="143.7" y="47.1">DIR4_OUT/3.6B</text>
<text x="208.5" y="44.2">ENC4A_IN/4.4B</text>
<text x="208.5" y="47.1">ENC4B_OUT/4.6B</text>
<text x="81.7" y="49.9">DIR2/3.5A</text>
<text x="81.7" y="52.7">PUL3/3.1B</text>
<text x="25.3" y="55.5">ENC4A/4.5B</text>
<text x="25.3" y="58.3">ENC4B/4.5B</text>
<text x="81.7" y="55.5">DIR3/3.2B</text>
<text x="81.7" y="58.3">PUL4/3.4B</text>
<text x="143.7" y="58.3">PUL5_OUT/3.2C</text>
<text x="208.5" y="58.3">ENC5A_IN/4.1C</text>
<text x="81.7" y="61.1">DIR4/3.5B</text>
<text x="81.7" y="64">PUL5/3.1C</text>
<text x="143.7" y="61.1">DIR5_OUT/3.3C</text>
<text x="143.7" y="64">PUL6_OUT/3.5C</text>
<text x="208.5" y="61.1">ENC5B_OUT/4.3D</text>
<text x="208.5" y="64">ENC6A_IN/4.4C</text>
<text x="25.2" y="69.6">ENC5B/4.2C</text>
<text x="81.7" y="66.8">DIR5/3.2C</text>
<text x="81.7" y="69.6">ENC5A/4.2D</text>
<text x="143.7" y="66.8">DIR6_OUT/3.6C</text>
<text x="143.7" y="69.6">ENA_OUT1/3.2D</text>
<text x="208.5" y="66.8">ENC6B_OUT/4.6D</text>
<text x="25.3" y="72.4">ENC3A/4.2B</text>
<text x="81.7" y="72.4">PUL6/3.4C</text>
<text x="81.7" y="75.2">DIR6/3.5C</text>
<text x="143.7" y="72.4">ENA_OUT2/3.3D</text>
<text x="21.7" y="83.7">ENABLE_2/3.2D</text>
<text x="25.2" y="78.1">ENC6B/4.5C</text>
<text x="81.7" y="83.7">ENABLE_1/3.1D</text>
<text x="81.7" y="78.1">ENC6A/4.5D</text>
<text x="30.4" y="89.3">LIMIT4</text>
<text x="30.4" y="86.5">LIMIT6</text>
<text x="81.7" y="89.3">LIMIT3</text>
<text x="81.7" y="86.5">LIMIT5</text>
<text x="30.4" y="92.2">LIMIT2</text>
<text x="81.7" y="92.1">LIMIT1</text>
<text x="143.7" y="111.9">24V_PSU/1.2A</text>
<text x="143.7" y="114.7">RIN1/5.1B</text>
<text x="143.7" y="117.5">DOUT1/5.3A</text>
<text x="208.5" y="114.7">LIMIT6</text>
<text x="208.5" y="117.5">LIMIT5</text>
<text x="25.3" y="120.3">3V3_IN/1.3A</text>
<text x="81.7" y="126">MIG_SW_IN/5.5A</text>
<text x="143.7" y="120.3">SAFETY_SIG</text>
<text x="208.5" y="126">LIMIT2</text>
<text x="208.5" y="120.3">LIMIT4</text>
<text x="208.5" y="123.2">LIMIT3</text>
<text x="25.3" y="131.6">ENC1B/4.2A</text>
<text x="81.7" y="131.6">ENC1A/4.2A</text>
<text x="208.5" y="128.8">LIMIT1</text>
<text x="25.3" y="137.3">ENC2B/4.5A</text>
<text x="81.7" y="137.2">ENC2A/4.5A</text>
<text x="25.5" y="142.9">SDMMC_D1</text>
<text x="81.7" y="140.1">SDMMC_C0</text>
<text x="25.2" y="145.7">ROUT1/5.3A</text>
<text x="81.7" y="148.5">DIN1/5.1A</text>
<text x="25.5" y="151.4">SDMMC_D3</text>
<text x="81.7" y="154.2">SDMMC_CK</text>
<text x="81.7" y="151.3">SDMMC_D2</text>
<text x="23.5" y="157">SDMMC_CMD</text>
<text x="25.3" y="165.4">ENC3B/4.2B</text>
<text x="143.7" y="162.6">SAFETY_SIG</text>
<text x="21.6" y="171.1">FAST_SDA/5.1C</text>
<text x="81.7" y="171.1">FAST_SCL/5.1C</text>
<text x="143.7" y="168.3">MIG_SW_OUT/5.5A</text>
</g>
</svg>
